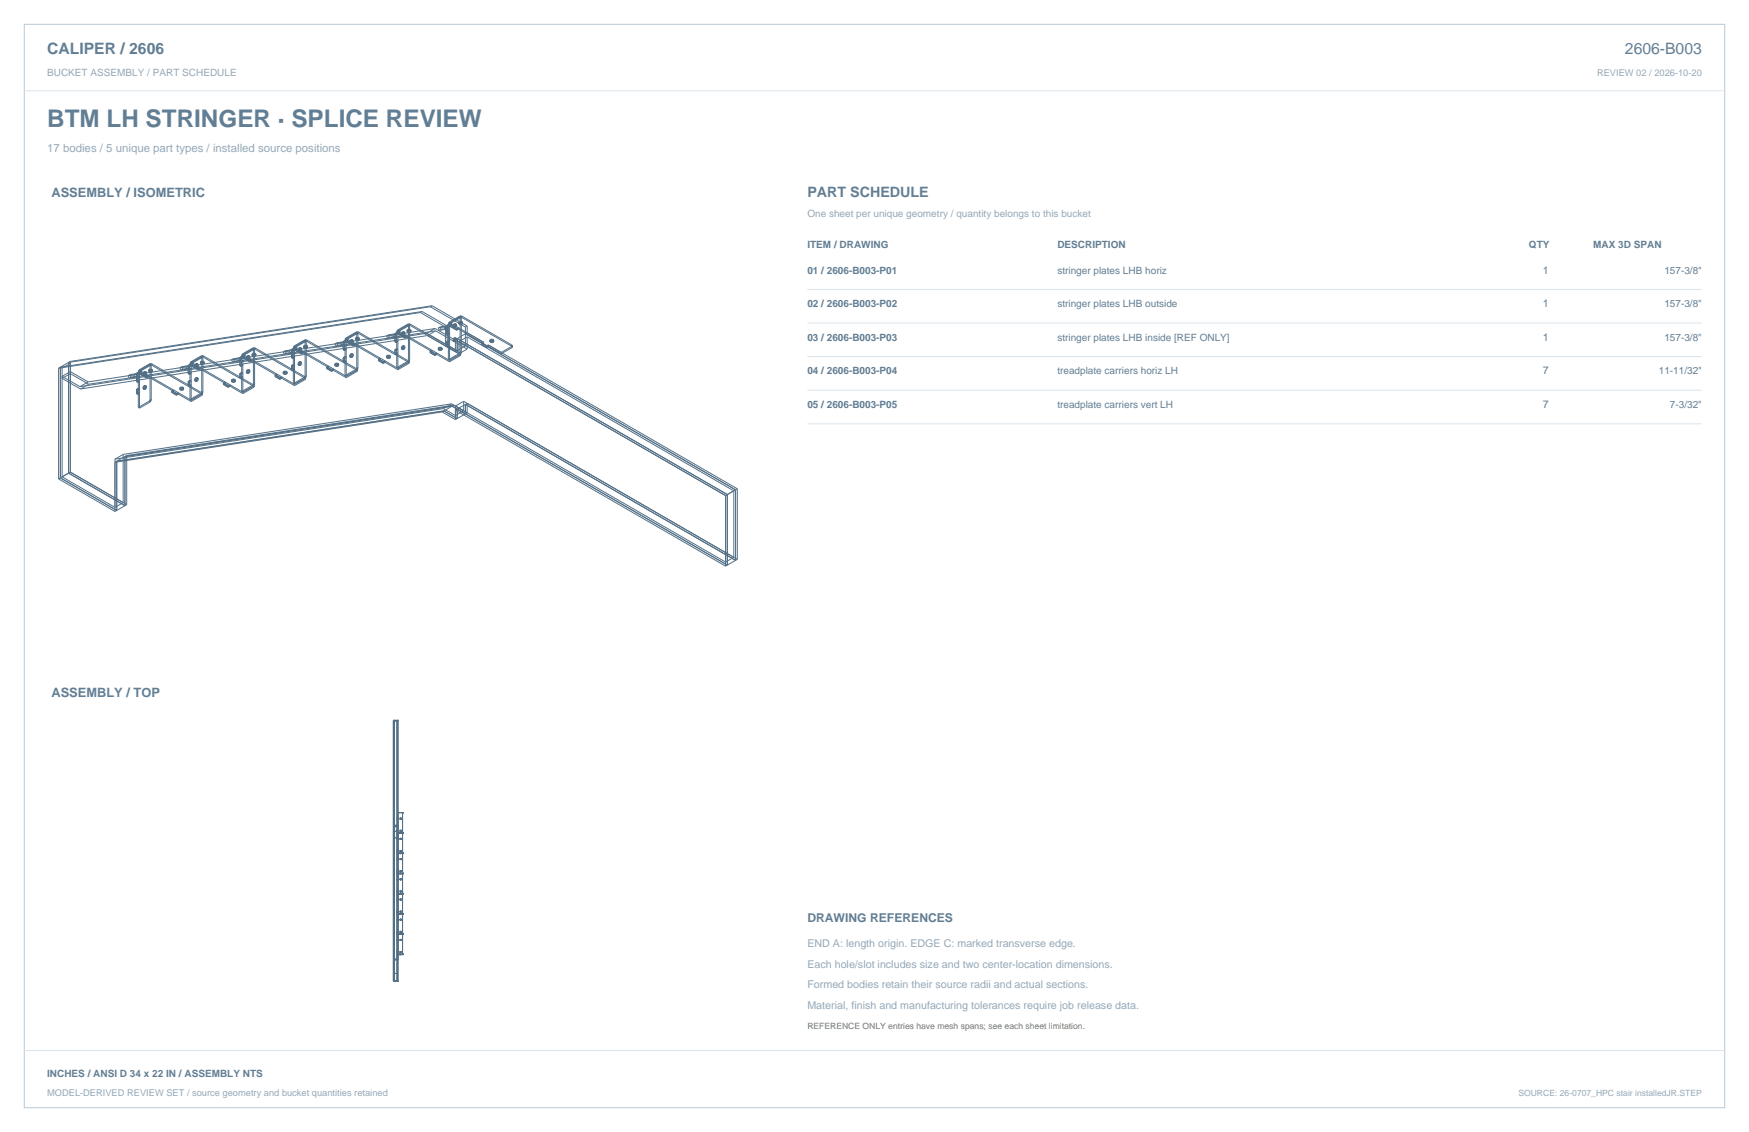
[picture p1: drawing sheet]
<svg xmlns="http://www.w3.org/2000/svg" width="864mm" height="559mm" viewBox="0 0 864 559" stroke-linecap="round" stroke-linejoin="round" font-family="sans-serif">
<path d="M12 12h840v535h-840z" fill="none" stroke="#b8cad8" stroke-width=".49"/>
<path d="M12 45h840M399 143h441M399 159h441M399 176h441M399 193h441M399 209h441M12 519h840" fill="none" stroke="#dbe5ed" stroke-width=".49"/>
<g fill="none" stroke="#536f85" stroke-width=".49">
<path d="M202 160v1M202 160h-1M202 160h.1M202 160h1M208 154l12 7M208 154l-179 28M208 154l13 7M208 154l-178 27M208 154h.1M212 151l18 10M212 151l-178 28M213 151l18 10"/>
<path d="M213 151l-178 27M213 151h-1M221 160l26 15M221 160v18l6-3M222 159l17 10M224 160l2 1M224 160h.1M225 160h.1M225 160h-1M227 159h.1M227 160h.1M227 157h1"/>
<path d="M227 157l-6 3M227 159v1M227 157h.1M227 157l-5 3v-1M227 156l-5 3M227 156v1M227 156h.1M227 157l-5 3v19M227 157v17M227 160h1M227 156h1M227 159h1"/>
<path d="M228 160h.1M228 156v1M228 157h.1M228 156h.1M228 159h.1M228 157v17M228 159v1M228 157l25 14M228 156l25 14M34 179v55l28 16v-25M34 179h1l-4 3M35 178v55"/>
<path d="M35 178l-6 4M74 180h.1M74 180l-5 3M74 179v1M74 179h.1M74 179l1 1M75 180h.1M75 180l25 14M94 179l26 15M94 179v18l5-3M94 179l26 15 5-3M94 180l4 2v1l-4-2 1-1v-1z"/>
<path d="M96 180h1M96 180h.1M96 180h2M97 179l1 1M97 179l-1 1M97 179h.1M97 179v1M97 180h.1M98 180h.1M98 180h-1M99 179h.1M99 179v1"/>
<path d="M99 176l1 1M99 176l-5 3M99 180h.1M99 178v1M99 176h.1M99 179h1M99 178v2M99 178h.1M99 176h1M99 180h1M100 176v1M100 177v16"/>
<path d="M100 177l-6 3v18M100 176h.1M100 176h-1M100 179v1M100 180h.1M100 179h.1M100 178v1M100 179h-1M100 178h.1M100 178h-1M100 179h1M100 177h.1"/>
<path d="M100 177v17M100 176l26 14M100 178v2M100 178h1M100 176l25 15M101 179h-1M101 180h-1M101 178v2M101 179h.1M101 178v1M101 179v1M101 180h.1"/>
<path d="M115 177l1 1M115 177l-1 1 1 1 1-1M118 177h-3M118 177h-1l1 1h1M118 177l1 1M118 176v4M118 176l1 1M118 176h1h1l-1 1M119 178h-3M119 177v4M119 175l26 15M119 175v18l6-3"/>
<path d="M120 175l25 15 6-3M120 176v1M120 176l3 2M120 177l3 2M120 176l-1 1M121 175v1l-1 1M121 175l-1 1M122 177h1M122 177h.1M122 176v1M122 176h.1M122 176h1"/>
<path d="M122 175l1 1M122 175v1M123 176h-1M123 177h.1M123 177h-1M123 176h.1M123 176v1M123 178l1-1v1l-1 1M123 178v1M125 175v1M125 175h.1M125 176h.1"/>
<path d="M125 172l-6 3M125 172l1 1M125 172h.1M125 174v2M125 174v1M125 172l-5 3M125 174h.1M125 172v1M125 173l-5 3v18M125 173v16M125 173h.1M125 172h1"/>
<path d="M125 175h1M125 174h1M126 172h.1M126 174v1M126 175h.1M126 174h.1M126 173h.1M126 175v1M126 176h-1M126 175h-1M126 173v17M126 174v2"/>
<path d="M126 172l25 15M126 172l25 14M126 176h.1M141 173l-1 1v1l1-1M141 173v1M144 173h-3M144 173v1M144 173h-1v1h1M144 173l1-1v1M144 173v4M144 173h1M144 177l1-1v1"/>
<path d="M144 177h1M144 174h-3M145 173v4M145 171v18l5-3M145 171l5 3M145 171l1 1h-1M145 172l4 2M146 171l-1 1M146 171v1l-1 1 4 2M146 171l4 3M147 180h1M147 180h.1"/>
<path d="M147 173h1M147 179l1 1M147 173h.1M147 179v1M147 172l1 1M147 179h.1M147 172v1M147 172h1M147 179h1M147 172h.1M148 172h.1M148 179h.1"/>
<path d="M148 179h-1M148 172h-1M148 179h1M148 172l1 1M148 173h.1M148 180h.1M148 172h1M148 173v1M148 179v1M148 172v1M148 174h.1M148 173h1"/>
<path d="M148 180h1M148 179l1 1M149 173h-1M149 179h.1M149 179h-1M149 172h.1M149 172h-1M149 173h.1M149 180h.1M149 174v1M149 179v1M149 172v1"/>
<path d="M150 174l-1 1M150 174l12 7M150 174h.1M150 174h-1M150 171h.1M150 172h.1M150 168l1 1M150 168l-5 3M150 171v1M150 171h1M150 168h.1M150 169l-5 3v-1"/>
<path d="M150 172h1M150 170v2M150 170v1M150 168v1M151 168h.1M151 168v1M151 169h.1M151 169l-6 3v18M151 169v16M151 168l-1 1M151 168h-1M151 171v1"/>
<path d="M151 172h.1M151 171h.1M151 170v1M151 171h-1M151 170h.1M151 170h-1M151 171h1M151 169v17M151 170v2M151 168l1 1M151 168h1M151 170l1 1"/>
<path d="M152 169l24 14M152 168l25 14M152 168v1M152 171h-1M152 172h-1M152 171v1M152 171h.1M152 172h.1M165 180h.1M165 180h1M165 180v1M166 179l-1 1"/>
<path d="M166 179v2M166 179h.1M166 179v1M166 180h.1M166 169l-1 1 1 1M166 169l1 1M166 180h1M166 179h1M167 179v1M167 180h.1M167 179h.1M167 170l-1 1"/>
<path d="M167 179v2M167 180v1M169 170l-3 1M169 169h-3M169 169h-1l1 1M169 169l1 1M169 169v4M169 177v2M169 177h1M169 179l1-1h1l-1 1M169 179h1M169 169h1"/>
<path d="M169 173h1M169 177l1-1h1l-1 1M170 170h-3M170 170h-1M170 169v4M170 177v2M170 168h1M170 167v18l6-3M170 167l26 16M171 167l25 15 6-3M171 168l3 2M171 168l-2 1"/>
<path d="M171 172l-1 1M171 168h1l-1 1 3 2M171 168l-1 1M171 173l-1-1-1 1M173 176h1M173 176h.1M173 176l1 1M173 169h.1M173 168v1M173 175v1M173 175h.1M173 168h.1"/>
<path d="M173 168h1M173 175h1M173 175l1 1M173 168l1 1M173 169v1M173 170h.1M173 169h1M174 175h-1M174 168h-1M174 169h.1M174 176h.1M174 176h-1"/>
<path d="M174 169h-1M174 175h.1M174 168h.1M174 168v1M174 175v1M174 176v1M174 169l-1 1M174 170h1M174 170v1M175 170l-1 1M176 167h.1M176 168h.1"/>
<path d="M176 164l1 1M176 164l-6 3M176 167v1M176 164h.1M176 164l-5 3M176 165l-5 3v-1M176 164v1M176 166v1M176 165h.1M176 168h1M176 167h1M176 165v16"/>
<path d="M176 165l-5 3v18M176 164h1M176 166h1M176 166h.1M177 167v1M177 165h-1M177 164h.1M177 164v1M177 166v1M177 167h.1M177 165h.1M177 165v17"/>
<path d="M177 168h.1M177 164l25 14M177 165l25 14M187 178v-1l2 2M187 178l2 1M187 177h1v1M188 177l-1 1M189 179l1-1v1h-1M189 179h.1M190 178l-1 1M191 176v1M191 177h.1"/>
<path d="M191 176h.1M191 175v2M191 175v1M191 175h.1M191 177h1M191 176h1M192 175v1M192 176h-1M192 175h-1M192 176v1M192 177h.1M192 176h.1"/>
<path d="M192 175h.1M192 165v2M192 165l-1 1v1M192 176h1M192 167h-1M192 175v2M192 175h1M193 175v2M193 176h.1M193 175v1M193 177h-1M193 176h-1"/>
<path d="M193 176v1M193 177h.1M194 167h-3M195 165h-3M195 165h-1v2M195 165v1M195 175l1-1v1M195 165v4M195 173v2M195 173h1M195 175h1M195 165h1"/>
<path d="M195 169l1-1v1M195 169h1M195 173l1-1v1M195 166l-3 1M195 166l-1 1M196 165v4M196 173v2M196 164l26 15M196 164v18l5-4M196 163l26 15 5-3M196 174v1M198 172h1"/>
<path d="M198 172h.1M198 165h1M198 172l1 1M198 165h.1M198 171l1 1M198 171v1M198 171h.1M198 164h1M198 171h1M198 164v1M199 171h.1M199 164h.1"/>
<path d="M199 171h-1M199 164h-1M199 171h1M199 172h-1M199 164h1M199 172h.1M199 165v1M199 165h.1M199 172v1M199 166h.1M199 171v1M199 164v1"/>
<path d="M199 165h1M199 172h1M199 173h.1M199 171l1 1M199 164l1 1M200 172h-1M200 165l-1 1M200 172h.1M200 165h.1M200 171h.1M200 171h-1M200 164h.1"/>
<path d="M200 164h-1M200 166h1M200 166l-4-2h1l-1 1 4 2M200 166v1M200 171v1M200 164v1M201 166l-1 1M201 163h.1M201 163v1M201 164h.1M201 161h1M201 161l-5 3"/>
<path d="M201 160l1 1M201 178l1 1M201 160v1M201 178h.1M201 160h.1M201 161l-5 3v-1M201 160l-5 3M201 164h1M201 163l1 1M202 161h-1M202 178h.1M202 178h-1"/>
<path d="M202 161h.1M202 179l-6 4M202 161l-6 3v19M202 177v1M202 161v16M202 179h.1M202 163h-1M202 163h.1M202 178v1M202 164h.1M202 162v1M202 161v17"/>
<path d="M202 163h1M202 161h1M202 163v1M203 163v1M203 163h.1M203 161l24 14M203 160l25 15M203 160v1M203 163h-1M203 164h-1M203 164h.1M211 165l15 8v-6l133 77"/>
<path d="M211 165l-172 26M212 173h1v1h-1M212 173l3 2M212 174l3 1M212 173v1M215 175l1-1v1h-1M215 175h.1M215 162l15 9M215 162l-171 27M215 162l-4 3M215 163l16 9M215 163l-4 3-171 26"/>
<path d="M215 163l-171 27M216 162l1 1M216 172h1M216 173h.1M216 173h1M216 172v1M216 172h.1M217 173h.1M217 172v1M217 172l-1 1M217 172h-1M217 172h.1"/>
<path d="M217 171v2M217 171v1M217 171h.1M217 161l-1 1M217 161l1 2M217 172h1M217 171h1M218 173h-1M218 172v1M218 172h-1M218 171v2M218 171h.1"/>
<path d="M218 163h-1M218 173h.1M218 171v1M218 172h.1M219 161l-3 1M219 161l1 2M220 163h-3M220 161h1v9l-1 1zM220 161h-3M220 161h-1M220 161l1 1M221 169v2"/>
<path d="M221 169h.1M221 171v-1l1 1h-1M221 171h.1M221 165v-1l1 1h-1M221 165h.1M221 162l-3 1M221 162l-1 1M221 161h1l-1-1v1v4M221 161v4M221 168v1M221 168l1 1h-1M224 168l1 1"/>
<path d="M224 168h.1M224 161h.1M224 161l1 1M224 167v1M224 167h1M224 160l1 1M224 167h.1M224 160v1M224 160h1M224 167l2 1M224 168v1M224 161v1"/>
<path d="M224 169h.1M224 162h.1M224 169h1M224 162h1M225 169h.1M225 162h.1M225 167l-1 1M225 161h-1M225 161h.1M225 168h.1M225 168h-1M225 167h.1"/>
<path d="M225 167h-1M225 160v1M225 168l133 77M225 168v6l5-3M225 167v1M225 168v1M225 161v1M225 162h1l-1 1M225 162l-3-2h1l-1 1 3 2M225 162v1M225 167l1 1M225 160l1 1"/>
<path d="M226 168h-1M226 161h-1M227 174v1M227 174h.1M227 174h1M227 176l-5 3M227 175h.1M227 175v1M227 174v2M228 175h-1M228 174v1M228 174h.1"/>
<path d="M230 161v10M230 165l133 77v35M230 165l-5 3M231 166l131 76v33l-4 2-135-78M231 161v3l-1 1M231 166v6M231 172l-4 3M231 166l-4 3v6M231 161h-1M238 170l2 2M239 169v1h-1M239 169h-1v1"/>
<path d="M241 170l123 71M241 170v1M241 171h-1M241 170l-1 1v1M241 171l-1 1M242 168h.1M242 169h.1M242 168v1M242 169h1M242 168h1M243 167v1M243 168h-1"/>
<path d="M243 167l-1 1M243 168v1M243 169h.1M243 168h.1M243 167h.1M243 168h1M244 168v1M244 168h.1M244 169h-1M244 169h.1M244 168h-1M253 171l-6 3v1"/>
<path d="M253 170v2M253 171h.1M253 172l-6 3M253 170h.1M253 172h.1M253 170v1M253 171v1M29 182v54M30 181v55l28 16M30 181l1 1M31 182v53l26 15 4-2v-24M44 189l-9-6-4 3 8 5"/>
<path d="M44 189l-5 2M44 190l-9-6-4 3 9 5M44 190l-4 2M64 185h-1l1 2 1-1M64 185l1 1M67 184l-3 1M67 184l1 2M67 184l-1 1 1 1h1M67 192v2M67 192h1h1l-1 1M67 192l1 1M67 194h1h1l-1 1"/>
<path d="M67 194l1 1M67 188h2l-1 1M67 188l1 1M67 184h1h1l-1 1M68 186h-3M68 185l-1-1v4M68 185v4M68 193v2M68 183l26 15M68 183v18M69 183l25 15 6-3M69 184l1-1v1l-1 1 3 2v-1"/>
<path d="M69 184l3 2M70 183l-1 1M71 191l1 1M71 191v1M71 185h.1M71 184v1M71 192h1M71 192h.1M71 184h.1M71 191h.1M71 191h1M71 184h1"/>
<path d="M71 190l1 1M71 190v1M71 183l1 1M71 183v1M71 190h.1M71 183h.1M71 185h1M71 183h1M72 191h-1M72 184h-1M72 185h.1M72 191v1"/>
<path d="M72 191l-1 1M72 185h-1M72 183h.1M72 191h.1M72 183v1M72 192h.1M72 184v1M72 184h.1M72 186l1-1v1h-1M73 183h1M73 183h.1M73 183l1 1"/>
<path d="M74 180l1 1M74 198h.1M74 198l-6 3M74 180l-6 3M74 182l-1 1M74 184h.1M74 182v2M74 183h-1M74 182h.1M74 183h.1M74 197l1 1M74 197v1"/>
<path d="M74 197h.1M74 180l-5 3v18M74 197h1M74 180v17M74 198l-5 3M74 182v1M74 183v1M74 183h1M74 182h1M74 180h1M75 198h-1M75 180v1"/>
<path d="M75 181h.1M75 198h.1M75 181v16M75 197v1M75 182v1M75 183h.1M75 182h.1M75 183v1M75 184h-1M75 183h-1M75 182v2M75 180l25 15"/>
<path d="M75 184h.1M85 193l2 1M85 194l2 1M85 193l1-1v1l-1 1M85 193v1M86 193h-1M87 194h1v1h-1M87 194v1M89 191v1M89 192h.1M89 192v1M89 191h.1"/>
<path d="M89 191v2M89 193h.1M89 193h1M89 192h1M90 192v1M90 193h.1M90 192h.1M90 191v1M90 192h-1M90 191h.1M90 191h-1M90 181v1"/>
<path d="M90 181l-1 1v1l1-1M90 191v2M90 192h1M90 191h1M91 192l-1 1M91 191v1M91 192h.1M91 191h.1M91 192h-1M93 181h-3M93 181h-1v1h1M93 181v1"/>
<path d="M93 180v4M93 190l1 1M93 180l1 1M93 184h1v1M93 184l1 1M93 188h1v1M93 180h1v1M93 182h-3M94 189l-1-1v2M94 181v4M94 189v2M94 190v1"/>
<path d="M94 190h-1M96 188h1M96 188h.1M96 181h1M96 187l1 1M96 181h.1M96 187v1M96 180l1 1M96 187h1M96 187h.1M96 180v1M96 187h2"/>
<path d="M97 188h-1M97 181h-1M97 181h.1M97 188h.1M97 187v1M97 186l1 1M97 186l-1 1M97 187h.1M97 180v1M97 181h1M97 188h1M97 186h.1"/>
<path d="M97 186v1M97 187l1 1M97 180l1 1M98 188h-1M98 181h-1M98 187h.1M98 187h-1M98 188h.1M98 181h.1M98 182l1-1v1l-1 1M98 187v1M98 180v1"/>
<path d="M99 182l-1 1M99 194h1M99 194h.1M100 194h.1M100 194h-1M100 193v1M100 195h.1M100 193h.1M100 195l-6 3M100 194v1M110 190l3 1M110 189v1"/>
<path d="M110 189l3 1M111 189l-1 1M111 189h-1M111 189h-1l3 1M113 190h1v1h-1M113 190v1M114 188h.1M114 188h1M114 187v1M114 188l1 1M114 187h.1M115 189h.1"/>
<path d="M115 187v2M115 187h-1M115 188h.1M115 187h.1M115 187v1M115 188h-1M115 188v1M115 188h1M115 187h1M116 188v1M116 189h-1M116 188h-1"/>
<path d="M116 187v1M116 188h.1M116 187h.1M116 189h.1M116 187v2M118 184v2M118 180h2l-1 1M118 180l1 1M118 184l1 1M118 186h1h1l-1 1M118 186l1 1M118 184h1h1l-1 1"/>
<path d="M119 185v2M122 184h1M122 184h.1M122 183l1 1M122 183v1M122 183h.1M122 183h1M122 182l1 1M122 182v1M122 182h1M122 182h.1M123 183h-1"/>
<path d="M123 184h.1M123 184h-1M123 182h.1M123 183v1M123 182v1M123 183h.1M125 190h.1M125 190h1M125 189l1 1M125 189v1M125 191l-5 3M125 189h.1"/>
<path d="M125 190v1M125 191h.1M126 190h-1M126 190h.1M136 185l2 1v1M136 186l2 1M136 185h1l-1 1M136 185v1M138 187l1-1v1M139 187h-1M140 184v1M140 184h.1"/>
<path d="M140 185h.1M140 183v2M140 183v1M140 183h.1M140 185h1M140 184h1M141 183v1M141 184h-1M141 183h-1M141 184v1M141 185h.1M141 184h.1"/>
<path d="M141 183h.1M141 183v2M141 183h1M141 184h1M142 185h-1M142 183v2M142 184h.1M142 183v1M142 184v1M142 184h-1M144 180v3M144 180l1 1"/>
<path d="M144 183l1-1v1M144 183h1M144 180h1v1M145 181v2M149 180h-1M150 186h1M150 186h.1M151 186h.1M151 186h-1M151 185v1M151 187l-6 3M151 185h.1"/>
<path d="M151 187h.1M151 186v1M161 181l3 2M161 182l3 1M161 181v1M162 181h-1M162 181l3 1M162 181l3 2M162 181h.1M162 181l-1 1M165 183h-1M165 183l6 3"/>
<path d="M165 182l6 4 5-3M165 182v1M165 182l-1 1M165 181h.1M165 181h1M166 181h.1M166 180l-1 1M166 180v1M167 181h-1M167 180h-1M167 181h.1M176 182v1"/>
<path d="M176 182h.1M176 182h1M176 181l1 1M176 181v1M176 183h.1M176 183l-5 3M177 182l-1 1M177 182h.1M223 199l-162 25M223 199l-4 3M229 198v5l-4 2-6-3M229 198l-4 2v7"/>
<path d="M229 198l135 78M68 201h1M218 203l-161 25 5-3M218 203l7 4M219 202l-162 25M219 203l-161 25v24M219 203l5-3-161 25M219 203h-1M226 202v5l-7-4M226 202l5-3v5h-1M226 202h-1l133 77M230 204v-4l133 77"/>
<path d="M230 204l-5 3M29 236l28 16M35 233l28 16M35 233l-6 3M57 227v25M61 224l-4 3M62 225l161-24 136 78v-35M63 225h-1M63 225v24M58 252h-1M63 249l-5 3M358 245v34"/>
<path d="M359 244l-1 1M364 241l-6 4M364 241v35M363 277l-5 2M364 276l-1 1M194 356h.1M194 356h2M194 356v128M195 356h.1M195 356v128M195 356h1M196 356h.1"/>
<path d="M196 356v128M194 408h.1M194 410h.1M194 410h2M194 408h2M194 415h1M194 410h1M195 408h.1M195 407h.1M195 410h.1M195 414h1M195 408h1"/>
<path d="M195 407h1M196 408h.1M196 407h.1M196 405h.1M196 404h.1M196 411h.1M196 409h.1M196 419h.1M196 415h.1M196 414h.1M196 412h.1M196 413h.1"/>
<path d="M196 411h3M196 401h.1M196 401h3M197 411h.1M197 414h.1M197 404h.1M197 410h.1M197 420h.1M197 414h1M197 404h1M197 410h1M198 404h.1"/>
<path d="M198 410h.1M198 414h-1M198 420h-1M198 404h-1M198 410h-1M198 411h.1M198 420h.1M198 414h.1M199 411h.1M199 401h.1M199 401v70M196 421h.1"/>
<path d="M196 431h.1M196 425h.1M196 424h.1M196 429h.1M196 439h.1M196 435h.1M196 434h.1M196 432h.1M196 433h.1M196 431h3M196 422h.1M196 423h.1"/>
<path d="M196 421h3M197 421h.1M197 431h.1M197 424h.1M197 430h.1M197 434h.1M197 440h.1M197 434h1M197 424h1M197 430h1M197 420h1M198 424h.1"/>
<path d="M198 434h-1M198 440h-1M198 424h-1M198 430h-1M198 421h.1M198 431h.1M198 434h.1M198 440h.1M198 430h.1M199 421h.1M199 431h.1M196 459h.1"/>
<path d="M196 454h.1M196 451h.1M196 449h.1M196 444h.1M196 441h.1M196 451h3M196 442h.1M196 443h.1M196 441h3M196 452h.1M196 453h.1M197 441h.1"/>
<path d="M197 451h.1M197 444h.1M197 450h.1M197 454h.1M197 460h.1M197 454h1M197 444h1M197 450h1M197 440h1M198 454h-1M198 460h-1M198 444h-1"/>
<path d="M198 450h-1M198 441h.1M198 451h.1M198 460h.1M198 454h.1M198 450h.1M198 444h.1M199 441h.1M199 451h.1M194 473h.1M194 473h2M195 473h.1"/>
<path d="M195 474h.1M195 474h1M196 473h.1M196 474h.1M196 471h.1M196 469h.1M196 464h.1M196 461h.1M196 472h.1M196 471h3M196 462h.1M196 463h.1"/>
<path d="M196 461h3M197 461h.1M197 471h.1M197 464h.1M197 470h.1M197 464h1M197 470h1M197 460h1M198 464h-1M198 470h-1M198 461h.1M198 471h.1"/>
<path d="M198 470h.1M198 464h.1M199 461h.1M199 471h.1M194 484h.1M194 484h2M195 484h.1M195 481h1M195 484h1M195 480h1M196 484h.1"/>
</g>
<text font-size="12" fill="#617e94" x="23" y="63">BTM LH STRINGER · SPLICE REVIEW</text>
<g font-size="7.8" fill="#617e94">
<text x="23" y="27">CALIPER / 2606</text>
<text x="802" y="27">2606-B003</text>
</g>
<text font-size="7.1" fill="#617e94" x="399" y="97">PART SCHEDULE</text>
<g font-size="6.3" fill="#617e94">
<text x="25" y="97">ASSEMBLY / ISOMETRIC</text>
<text x="25" y="344">ASSEMBLY / TOP</text>
</g>
<text font-size="6" fill="#617e94" x="399" y="455">DRAWING REFERENCES</text>
<text font-size="5.6" fill="#93a8b9" x="23" y="75">17 bodies / 5 unique part types / installed source positions</text>
<g font-size="5.3" fill="#617e94">
<text x="762" y="135">1</text>
<text x="762" y="152">1</text>
<text x="762" y="168">1</text>
<text x="762" y="185">7</text>
<text x="762" y="201">7</text>
</g>
<g font-size="5.3" fill="#93a8b9">
<text x="399" y="467">END A: length origin. EDGE C: marked transverse edge.</text>
<text x="399" y="478">Each hole/slot includes size and two center-location dimensions.</text>
<text x="399" y="488">Formed bodies retain their source radii and actual sections.</text>
<text x="399" y="498">Material, finish and manufacturing tolerances require job release data.</text>
</g>
<g font-size="4.9" fill="#93a8b9">
<text x="23" y="38">BUCKET ASSEMBLY / PART SCHEDULE</text>
<text x="399" y="107">One sheet per unique geometry / quantity belongs to this bucket</text>
</g>
<g font-size="4.9" fill="#617e94">
<text x="399" y="122">ITEM / DRAWING</text>
<text x="522" y="122">DESCRIPTION</text>
<text x="755" y="122">QTY</text>
<text x="787" y="122">MAX 3D SPAN</text>
<text x="399" y="135">01 / 2606-B003-P01</text>
<text x="522" y="135">stringer plates LHB horiz</text>
<text x="822" y="135">157-3/8&quot;</text>
<text x="399" y="152">02 / 2606-B003-P02</text>
<text x="522" y="152">stringer plates LHB outside</text>
<text x="822" y="152">157-3/8&quot;</text>
<text x="399" y="168">03 / 2606-B003-P03</text>
<text x="522" y="168">stringer plates LHB inside [REF ONLY]</text>
<text x="822" y="168">157-3/8&quot;</text>
<text x="399" y="185">04 / 2606-B003-P04</text>
<text x="522" y="185">treadplate carriers horiz LH</text>
<text x="819" y="185">11-11/32&quot;</text>
<text x="399" y="201">05 / 2606-B003-P05</text>
<text x="522" y="201">treadplate carriers vert LH</text>
<text x="825" y="201">7-3/32&quot;</text>
<text x="23" y="532">INCHES / ANSI D 34 x 22 IN / ASSEMBLY NTS</text>
</g>
<g font-size="4.6" fill="#93a8b9">
<text x="789" y="38">REVIEW 02 / 2026-10-20</text>
<text x="23" y="541">MODEL-DERIVED REVIEW SET / source geometry and bucket quantities retained</text>
</g>
<text font-size="4.2" fill="#ad6b22" x="399" y="508">REFERENCE ONLY entries have mesh spans; see each sheet limitation.</text>
<text font-size="4.2" fill="#93a8b9" x="750" y="541">SOURCE: 26-0707_HPC stair installedJR.STEP</text>
</svg>
